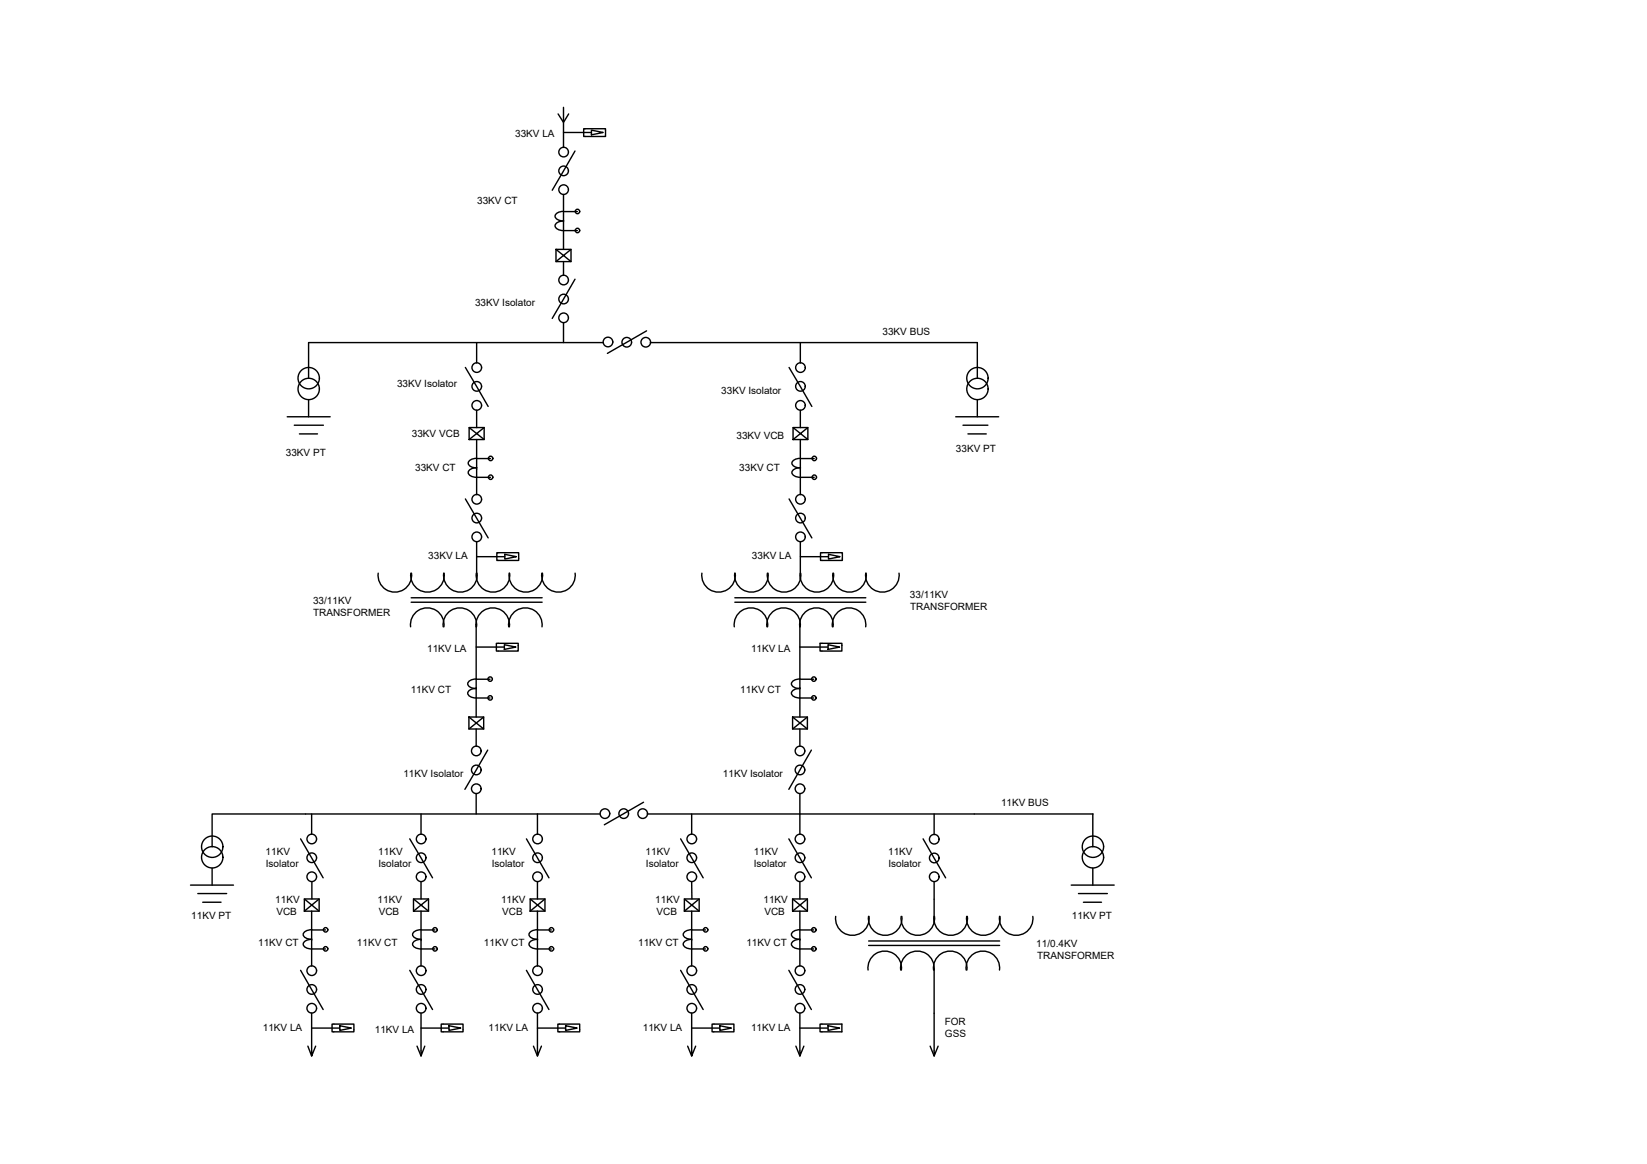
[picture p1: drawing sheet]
<svg xmlns="http://www.w3.org/2000/svg" width="297mm" height="210mm" viewBox="0 0 297 210" stroke-linecap="round" stroke-linejoin="round" font-family="sans-serif">
<!-- layer: HT Panel -->
<g fill="none" stroke="#000" stroke-width=".25">
<path d="M101.6 19.4v7.2M100.7 20.5l.9 1.6 1-1.6M101.6 38.2h2.5M101.6 35.1v9.9M101.6 23.9h5.1M101.6 38.1a1.46 1.46 0 0 0-1.5 .9 1.28 1.28 0 0 0 1.5 .8 1.46 1.46 0 0 0-1.5 .9 1.28 1.28 0 0 0 1.5 .9h2.5M103.7 27.2l-4.1 7.1M105.3 23.2h3.9v1.4h-3.9zM106.7 23.5l2.1 .4-2.1 .4zM100.3 45h2.7v2.2h-2.7zM100.3 45l2.7 2.2M101.6 46.1h.1"/>
<path d="M101.6 47.2v2.5M101.6 58.2v3.6M103 45l-2.7 2.2M103.7 50.3l-4.1 7.1M116.6 59.7l-7.1 4M51.8 75.2h7.7M53.1 76.7h5.2M54 78.2h3.3M55.7 72.1v3.1M83.9 66.3l4.1 7M84.6 77.1h2.7v2.2h-2.7zM84.6 77.1l2.7 2.2"/>
<path d="M86 78.2h.1M86 61.8v3.7M86 74v3.1M86 79.3v9.9M87.3 77.1l-2.7 2.2M108.8 61.8h-53.1v6.4M117.3 61.8h59v6.4M142.3 66.3l4.1 7M143 77.1h2.7v2.2h-2.7zM143 77.1l2.7 2.2M144.3 78.2h.1M144.3 61.8v3.7"/>
<path d="M144.3 74v3.1M144.3 79.3v9.9M145.7 77.1l-2.7 2.2M172.4 75.2h7.7M173.7 76.7h4.5M174.6 78.2h3.3M176.3 72.1v3.1M83.9 90l4.1 7M86 82.7h2.5M86 97.7v6.8M86 84.3a1.46 1.46 0 0 0-1.6 .9 1.28 1.28 0 0 0 1.6 .9h2.5M86 82.6a1.46 1.46 0 0 0-1.6 .9 1.28 1.28 0 0 0 1.6 .9"/>
<path d="M89.6 99.7h3.9v1.4h-3.9zM91 100l2.1 .4-2.1 .4zM142.3 90l4.1 7M144.3 86.1h2.5M144.3 82.7h2.5M144.3 97.7v6.8M144.4 84.3a1.46 1.46 0 0 0-1.6 .9 1.28 1.28 0 0 0 1.6 .9M144.4 82.6a1.46 1.46 0 0 0-1.6 .9 1.28 1.28 0 0 0 1.6 .9M148 99.7h3.9v1.4h-3.9zM149.4 100l2.1 .4-2.1 .4zM68.2 103.4a3 3 0 0 0 3 3.4 3 3 0 0 0 3-3.4M74.1 113a3 3 0 0 1 3-3.4 3 3 0 0 1 3 3.4"/>
<path d="M74.1 103.4a3 3 0 0 0 3 3.4 3 3 0 0 0 3-3.4M74.2 107.8h23.6M74.2 108.6h23.6M79.9 113a3 3 0 0 1 3-3.4 3 3 0 0 1 3 3.4M80 103.4a3 3 0 0 0 3 3.4 3 3 0 0 0 3-3.4M85.9 113a3 3 0 0 1 3-3.4 3 3 0 0 1 3 3.4M85.9 103.4a3 3 0 0 0 3 3.4 3 3 0 0 0 3-3.4M86 100.4h5M91.7 113a3 3 0 0 1 3-3.4 3 3 0 0 1 3.1 3.4M91.8 103.4a3 3 0 0 0 3 3.4 3 3 0 0 0 3-3.4M97.7 103.4a3 3 0 0 0 3 3.4 3 3 0 0 0 3-3.4M126.6 103.4a3 3 0 0 0 3 3.4 3 3 0 0 0 3-3.4"/>
<path d="M132.4 113a3 3 0 0 1 3-3.4 3 3 0 0 1 3 3.4M132.5 103.4a3 3 0 0 0 3 3.4 3 3 0 0 0 3-3.4M132.5 107.8h23.7M132.5 108.6h23.7M138.3 113a3 3 0 0 1 3-3.4 3 3 0 0 1 3 3.4M138.4 103.4a3 3 0 0 0 3 3.4 3 3 0 0 0 3-3.4M144.2 113a3 3 0 0 1 3-3.4 3 3 0 0 1 3 3.4M144.3 103.4a3 3 0 0 0 3 3.4 3 3 0 0 0 3-3.4M144.3 100.4h5.1M147.9 116h.3M150.1 113a3 3 0 0 1 3-3.4 3 3 0 0 1 3 3.4M150.2 103.4a3 3 0 0 0 3 3.4 3 3 0 0 0 3-3.4"/>
<path d="M156.1 103.4a3 3 0 0 0 3 3.4 3 3 0 0 0 3-3.4"/>
<circle cx="101.6" cy="27.4" r=".87"/>
<circle cx="101.6" cy="30.8" r=".87"/>
<circle cx="101.6" cy="34.2" r=".87"/>
<circle cx="104.1" cy="38.1" r=".4"/>
<circle cx="101.6" cy="50.5" r=".87"/>
<circle cx="101.6" cy="57.3" r=".87"/>
<circle cx="101.6" cy="53.9" r=".87"/>
<circle cx="104.1" cy="41.6" r=".4"/>
<circle cx="55.7" cy="68.2" r="1.93"/>
<circle cx="55.7" cy="70.1" r="1.93"/>
<circle cx="86" cy="73.1" r=".87"/>
<circle cx="86" cy="66.3" r=".87"/>
<circle cx="86" cy="69.7" r=".87"/>
<circle cx="109.7" cy="61.7" r=".87"/>
<circle cx="113" cy="61.7" r=".87"/>
<circle cx="116.5" cy="61.7" r=".87"/>
<circle cx="144.4" cy="73.1" r=".87"/>
<circle cx="144.4" cy="69.7" r=".87"/>
<circle cx="144.4" cy="66.3" r=".87"/>
<circle cx="176.3" cy="68.2" r="1.93"/>
<circle cx="176.3" cy="70.1" r="1.93"/>
<circle cx="86" cy="96.8" r=".87"/>
<circle cx="86" cy="90" r=".87"/>
<circle cx="86" cy="93.4" r=".87"/>
<circle cx="88.5" cy="86.1" r=".4"/>
<circle cx="88.5" cy="82.7" r=".4"/>
<circle cx="144.4" cy="96.8" r=".87"/>
<circle cx="144.4" cy="90" r=".87"/>
<circle cx="144.4" cy="93.4" r=".87"/>
<circle cx="146.9" cy="86.1" r=".4"/>
<circle cx="146.9" cy="82.7" r=".4"/>
</g>
<!-- layer: LT Panel -->
<g fill="none" stroke="#000" stroke-width=".25">
<path d="M85.9 112.6v16.7M85.9 116.7h5.1M89.5 116h4v1.4h-4zM91 116.3l2 .4-2 .4zM144.3 112.6v16.7M144.3 116.7h5M147.9 116v1.4h3.9v-1.4h-3.6M149.3 116.3l2.1 .4-2.1 .4zM84.6 129.3h2.6v2.2h-2.6zM84.6 129.3l2.6 2.2M85.9 122.5h2.5M85.9 130.4h.1"/>
<path d="M85.9 131.5v3.1M85.9 122.4a1.46 1.46 0 0 0-1.5 .9 1.28 1.28 0 0 0 1.5 .9M85.9 124.1a1.46 1.46 0 0 0-1.5 .9 1.28 1.28 0 0 0 1.5 .9h2.5M87.2 129.3l-2.6 2.2M88 135.3l-4.2 7M142.9 129.3h2.7v2.2h-2.7zM142.9 129.3l2.7 2.2M144.3 122.5h2.5M144.3 125.9h2.5M144.3 130.4h.1M144.3 131.5v3.1M144.3 122.4a1.46 1.46 0 0 0-1.6 .9 1.28 1.28 0 0 0 1.6 .9"/>
<path d="M144.3 124.1a1.46 1.46 0 0 0-1.6 .9 1.28 1.28 0 0 0 1.6 .9M145.6 129.3l-2.7 2.2M146.3 135.3l-4 7M34.4 159.6h7.7M38.3 156.6v3M54.2 151.3l4.1 7M56.2 146.8v3.7M56.2 159v3.1M73.9 151.3l4.1 7M75.9 146.8v3.7M75.9 159v3.1M85.9 143.1v3.7"/>
<path d="M94.9 151.3l4.1 7M96.9 146.8v3.7M96.9 159v3.1M108.2 146.8h-69.9v5.9M116.1 144.7l-7.1 4M116.7 146.8h80.4M122.8 151.3l4 7M124.7 146.8v3.7M124.7 159l.1 3.1M142.3 151.3l4 7M144.3 143.1v7.4M144.3 159v3.1"/>
<path d="M166.5 151.3l4 7M168.5 146.8v3.7M168.5 159v7.4M193.2 159.6h7.7M197.1 156.6v3M197.1 146.8v5.9M35.7 161.1h5.2M36.6 162.7h3.3M54.2 175l4.1 7M54.9 162.1h2.7v2.2h-2.7zM54.9 162.1l2.7 2.2M56.2 163.2h.1"/>
<path d="M56.2 167.7h2.5M56.2 164.3v9.9M56.2 167.7a1.46 1.46 0 0 0-1.5 .8 1.28 1.28 0 0 0 1.5 .9 1.46 1.46 0 0 0-1.5 .9 1.28 1.28 0 0 0 1.5 .8h2.5M57.6 162.1l-2.7 2.2M73.9 175l4.1 7M74.6 162.1h2.7v2.2h-2.7zM74.6 162.1l2.7 2.2M75.9 163.2h.1M75.9 171.1h2.5M75.9 167.7h2.5M75.9 164.3v9.9M76 167.7a1.46 1.46 0 0 0-1.6 .8 1.28 1.28 0 0 0 1.6 .9 1.46 1.46 0 0 0-1.6 .9 1.28 1.28 0 0 0 1.6 .8"/>
<path d="M77.3 162.1l-2.7 2.2M94.9 175l4.1 7M95.6 162.1h2.7v2.2h-2.7zM95.6 162.1l2.7 2.2M96.9 163.2h.1M96.9 167.7h2.5M96.9 164.3v9.9M97 167.7a1.46 1.46 0 0 0-1.6 .8 1.28 1.28 0 0 0 1.6 .9 1.46 1.46 0 0 0-1.6 .9 1.28 1.28 0 0 0 1.6 .8h2.4M98.3 162.1l-2.7 2.2M122.8 175l4 7M123.4 162.1h2.7v2.2h-2.7zM123.4 162.1l2.7 2.2"/>
<path d="M124.7 163.2h.1M124.7 167.7h2.5M124.7 164.3v9.9M124.8 167.7a1.46 1.46 0 0 0-1.6 .8 1.28 1.28 0 0 0 1.6 .9 1.46 1.46 0 0 0-1.6 .9 1.28 1.28 0 0 0 1.6 .8h2.4M126.1 162.1l-2.7 2.2M142.3 175l4 7M142.9 162.1h2.7v2.2h-2.7zM142.9 162.1l2.7 2.2M144.3 163.2h.1M144.3 171.1h2.5M144.3 167.7h2.5M144.3 164.3v9.9"/>
<path d="M144.3 167.7a1.46 1.46 0 0 0-1.6 .8 1.28 1.28 0 0 0 1.6 .9 1.46 1.46 0 0 0-1.6 .9 1.28 1.28 0 0 0 1.6 .8M145.6 162.1l-2.7 2.2M150.7 165.3a3 3 0 0 0 3 3.4 3 3 0 0 0 3-3.4M156.6 174.9a3 3 0 0 1 3-3.4 3 3 0 0 1 3 3.4M156.6 165.3a3 3 0 0 0 3 3.4 3 3 0 0 0 3-3.4M156.7 169.7h23.6M156.7 170.5h23.6M162.4 174.9a3 3 0 0 1 3-3.4 3 3 0 0 1 3 3.4M162.5 165.3a3 3 0 0 0 3 3.4 3 3 0 0 0 3-3.4M168.4 174.9a3 3 0 0 1 3-3.4 3 3 0 0 1 3 3.4M168.5 165.3a3 3 0 0 0 3 3.4 3 3 0 0 0 3-3.4M168.5 174.7v15.7l.7-1.7"/>
<path d="M174.3 174.9a3 3 0 0 1 3-3.4 3 3 0 0 1 3 3.4M174.3 165.3a3 3 0 0 0 3 3.4 3 3 0 0 0 3-3.4M180.3 165.3a3 3 0 0 0 3 3.4 3 3 0 0 0 3-3.4M194.5 161.1h5.2M195.4 162.7h3.3M55.5 188.7l.7 1.7M56.2 182.7v7.7l.7-1.7M56.2 185.4h5.1M59.9 184.7h3.9v1.4h-3.9zM61.3 185l2.1 .4-2.1 .4zM75.2 188.7l.7 1.7M75.9 182.7v7.7l.7-1.7"/>
<path d="M75.9 185.4h5.1M79.6 184.7h3.9v1.4h-3.9zM81 185l2.1 .4-2.1 .4zM96.2 188.7l.7 1.7M96.9 182.7v7.7l.7-1.7M96.9 185.4h5.1M100.6 184.7h3.9v1.4h-3.9zM102 185l2.1 .4-2.1 .4zM124 188.7l.7 1.7M124.7 182.7v7.7l.8-1.7M124.7 185.4h5.1M128.4 184.7h4v1.4h-4z"/>
<path d="M129.8 185l2.1 .4-2.1 .4zM143.5 188.7l.8 1.7M144.3 182.7v7.7l.7-1.7M144.3 185.4h5M147.9 184.7h3.9v1.4h-3.9zM149.3 185l2.1 .4-2.1 .4zM167.8 188.7l.7 1.7"/>
<circle cx="85.9" cy="138.8" r=".87"/>
<circle cx="85.9" cy="135.4" r=".87"/>
<circle cx="88.4" cy="122.5" r=".4"/>
<circle cx="88.4" cy="125.8" r=".4"/>
<circle cx="144.3" cy="135.4" r=".87"/>
<circle cx="144.3" cy="138.8" r=".87"/>
<circle cx="146.8" cy="125.8" r=".4"/>
<circle cx="146.8" cy="122.5" r=".4"/>
<circle cx="38.3" cy="154.6" r="1.93"/>
<circle cx="38.3" cy="152.7" r="1.93"/>
<circle cx="56.2" cy="151.3" r=".87"/>
<circle cx="56.2" cy="154.7" r=".87"/>
<circle cx="56.2" cy="158.1" r=".87"/>
<circle cx="76" cy="151.3" r=".87"/>
<circle cx="76" cy="154.7" r=".87"/>
<circle cx="76" cy="158.1" r=".87"/>
<circle cx="85.9" cy="142.2" r=".87"/>
<circle cx="97" cy="151.3" r=".87"/>
<circle cx="97" cy="158.1" r=".87"/>
<circle cx="97" cy="154.7" r=".87"/>
<circle cx="109.1" cy="146.7" r=".87"/>
<circle cx="112.5" cy="146.7" r=".87"/>
<circle cx="115.9" cy="146.7" r=".87"/>
<circle cx="124.8" cy="158.1" r=".87"/>
<circle cx="124.8" cy="151.3" r=".87"/>
<circle cx="124.8" cy="154.7" r=".87"/>
<circle cx="144.3" cy="151.3" r=".87"/>
<circle cx="144.3" cy="158.1" r=".87"/>
<circle cx="144.3" cy="154.7" r=".87"/>
<circle cx="144.3" cy="142.2" r=".87"/>
<circle cx="168.5" cy="158.1" r=".87"/>
<circle cx="168.5" cy="154.7" r=".87"/>
<circle cx="168.5" cy="151.3" r=".87"/>
<circle cx="197.1" cy="152.7" r="1.93"/>
<circle cx="197.1" cy="154.6" r="1.93"/>
<circle cx="56.2" cy="175" r=".87"/>
<circle cx="56.2" cy="178.4" r=".87"/>
<circle cx="58.7" cy="171.1" r=".4"/>
<circle cx="58.7" cy="167.7" r=".4"/>
<circle cx="76" cy="178.4" r=".87"/>
<circle cx="76" cy="175" r=".87"/>
<circle cx="78.5" cy="171.1" r=".4"/>
<circle cx="78.5" cy="167.7" r=".4"/>
<circle cx="97" cy="178.4" r=".87"/>
<circle cx="97" cy="175" r=".87"/>
<circle cx="99.4" cy="171.1" r=".4"/>
<circle cx="99.4" cy="167.7" r=".4"/>
<circle cx="124.8" cy="175" r=".87"/>
<circle cx="124.8" cy="178.4" r=".87"/>
<circle cx="127.3" cy="167.7" r=".4"/>
<circle cx="127.3" cy="171.1" r=".4"/>
<circle cx="144.3" cy="178.4" r=".87"/>
<circle cx="144.3" cy="175" r=".87"/>
<circle cx="146.8" cy="167.7" r=".4"/>
<circle cx="146.8" cy="171.1" r=".4"/>
<circle cx="56.2" cy="181.8" r=".87"/>
<circle cx="76" cy="181.8" r=".87"/>
<circle cx="97" cy="181.8" r=".87"/>
<circle cx="124.8" cy="181.8" r=".87"/>
<circle cx="144.3" cy="181.8" r=".87"/>
</g>
<g font-size="1.8">
<text x="92.9" y="24.7">33KV LA</text>
<text x="86" y="36.8">33KV CT</text>
<text x="85.7" y="55.1">33KV Isolator</text>
<text x="159.2" y="60.3">33KV BUS</text>
<text x="71.6" y="69.8">33KV Isolator</text>
<text x="130.1" y="71">33KV Isolator</text>
<text x="51.5" y="82.2">33KV PT</text>
<text x="74.3" y="78.9">33KV VCB</text>
<text x="132.8" y="79.1">33KV VCB</text>
<text x="172.4" y="81.5">33KV PT</text>
<text x="74.9" y="84.9">33KV CT</text>
<text x="133.3" y="84.9">33KV CT</text>
<text x="77.2" y="100.9">33KV LA</text>
<text x="135.6" y="100.9">33KV LA</text>
<text x="164.1" y="107.8">33/11KV</text>
<text x="56.5" y="108.9">33/11KV</text>
<text x="56.5" y="111">TRANSFORMER</text>
<text x="164.2" y="109.9">TRANSFORMER</text>
<text x="77" y="117.5">11KV LA</text>
<text x="135.5" y="117.5">11KV LA</text>
<text x="74.1" y="125">11KV CT</text>
<text x="133.5" y="125">11KV CT</text>
<text x="72.8" y="140.1">11KV Isolator</text>
<text x="130.4" y="140.1">11KV Isolator</text>
<text x="180.5" y="145.3">11KV BUS</text>
<text x="47.9" y="154.1">11KV</text>
<text x="68.2" y="154.1">11KV</text>
<text x="88.6" y="154.1">11KV</text>
<text x="116.4" y="154.1">11KV</text>
<text x="136" y="154.1">11KV</text>
<text x="160.2" y="154.1">11KV</text>
<text x="47.9" y="156.3">Isolator</text>
<text x="68.3" y="156.3">Isolator</text>
<text x="88.7" y="156.3">Isolator</text>
<text x="116.5" y="156.3">Isolator</text>
<text x="136" y="156.3">Isolator</text>
<text x="160.2" y="156.3">Isolator</text>
<text x="34.5" y="165.7">11KV PT</text>
<text x="49.6" y="162.8">11KV</text>
<text x="49.9" y="164.9">VCB</text>
<text x="68.1" y="162.8">11KV</text>
<text x="68.3" y="164.9">VCB</text>
<text x="90.4" y="162.8">11KV</text>
<text x="90.6" y="164.9">VCB</text>
<text x="118.2" y="162.8">11KV</text>
<text x="118.4" y="164.9">VCB</text>
<text x="137.7" y="162.8">11KV</text>
<text x="137.9" y="164.9">VCB</text>
<text x="193.3" y="165.7">11KV PT</text>
<text x="46.6" y="170.6">11KV CT</text>
<text x="64.4" y="170.6">11KV CT</text>
<text x="87.3" y="170.6">11KV CT</text>
<text x="115.1" y="170.6">11KV CT</text>
<text x="134.6" y="170.6">11KV CT</text>
<text x="186.9" y="170.8">11/0.4KV</text>
<text x="187.1" y="173">TRANSFORMER</text>
<text x="47.4" y="185.9">11KV LA</text>
<text x="88.1" y="185.9">11KV LA</text>
<text x="115.9" y="185.9">11KV LA</text>
<text x="135.5" y="185.9">11KV LA</text>
<text x="170.4" y="184.9">FOR</text>
<text x="67.6" y="186.2">11KV LA</text>
<text x="170.4" y="187.1">GSS</text>
</g>
</svg>
